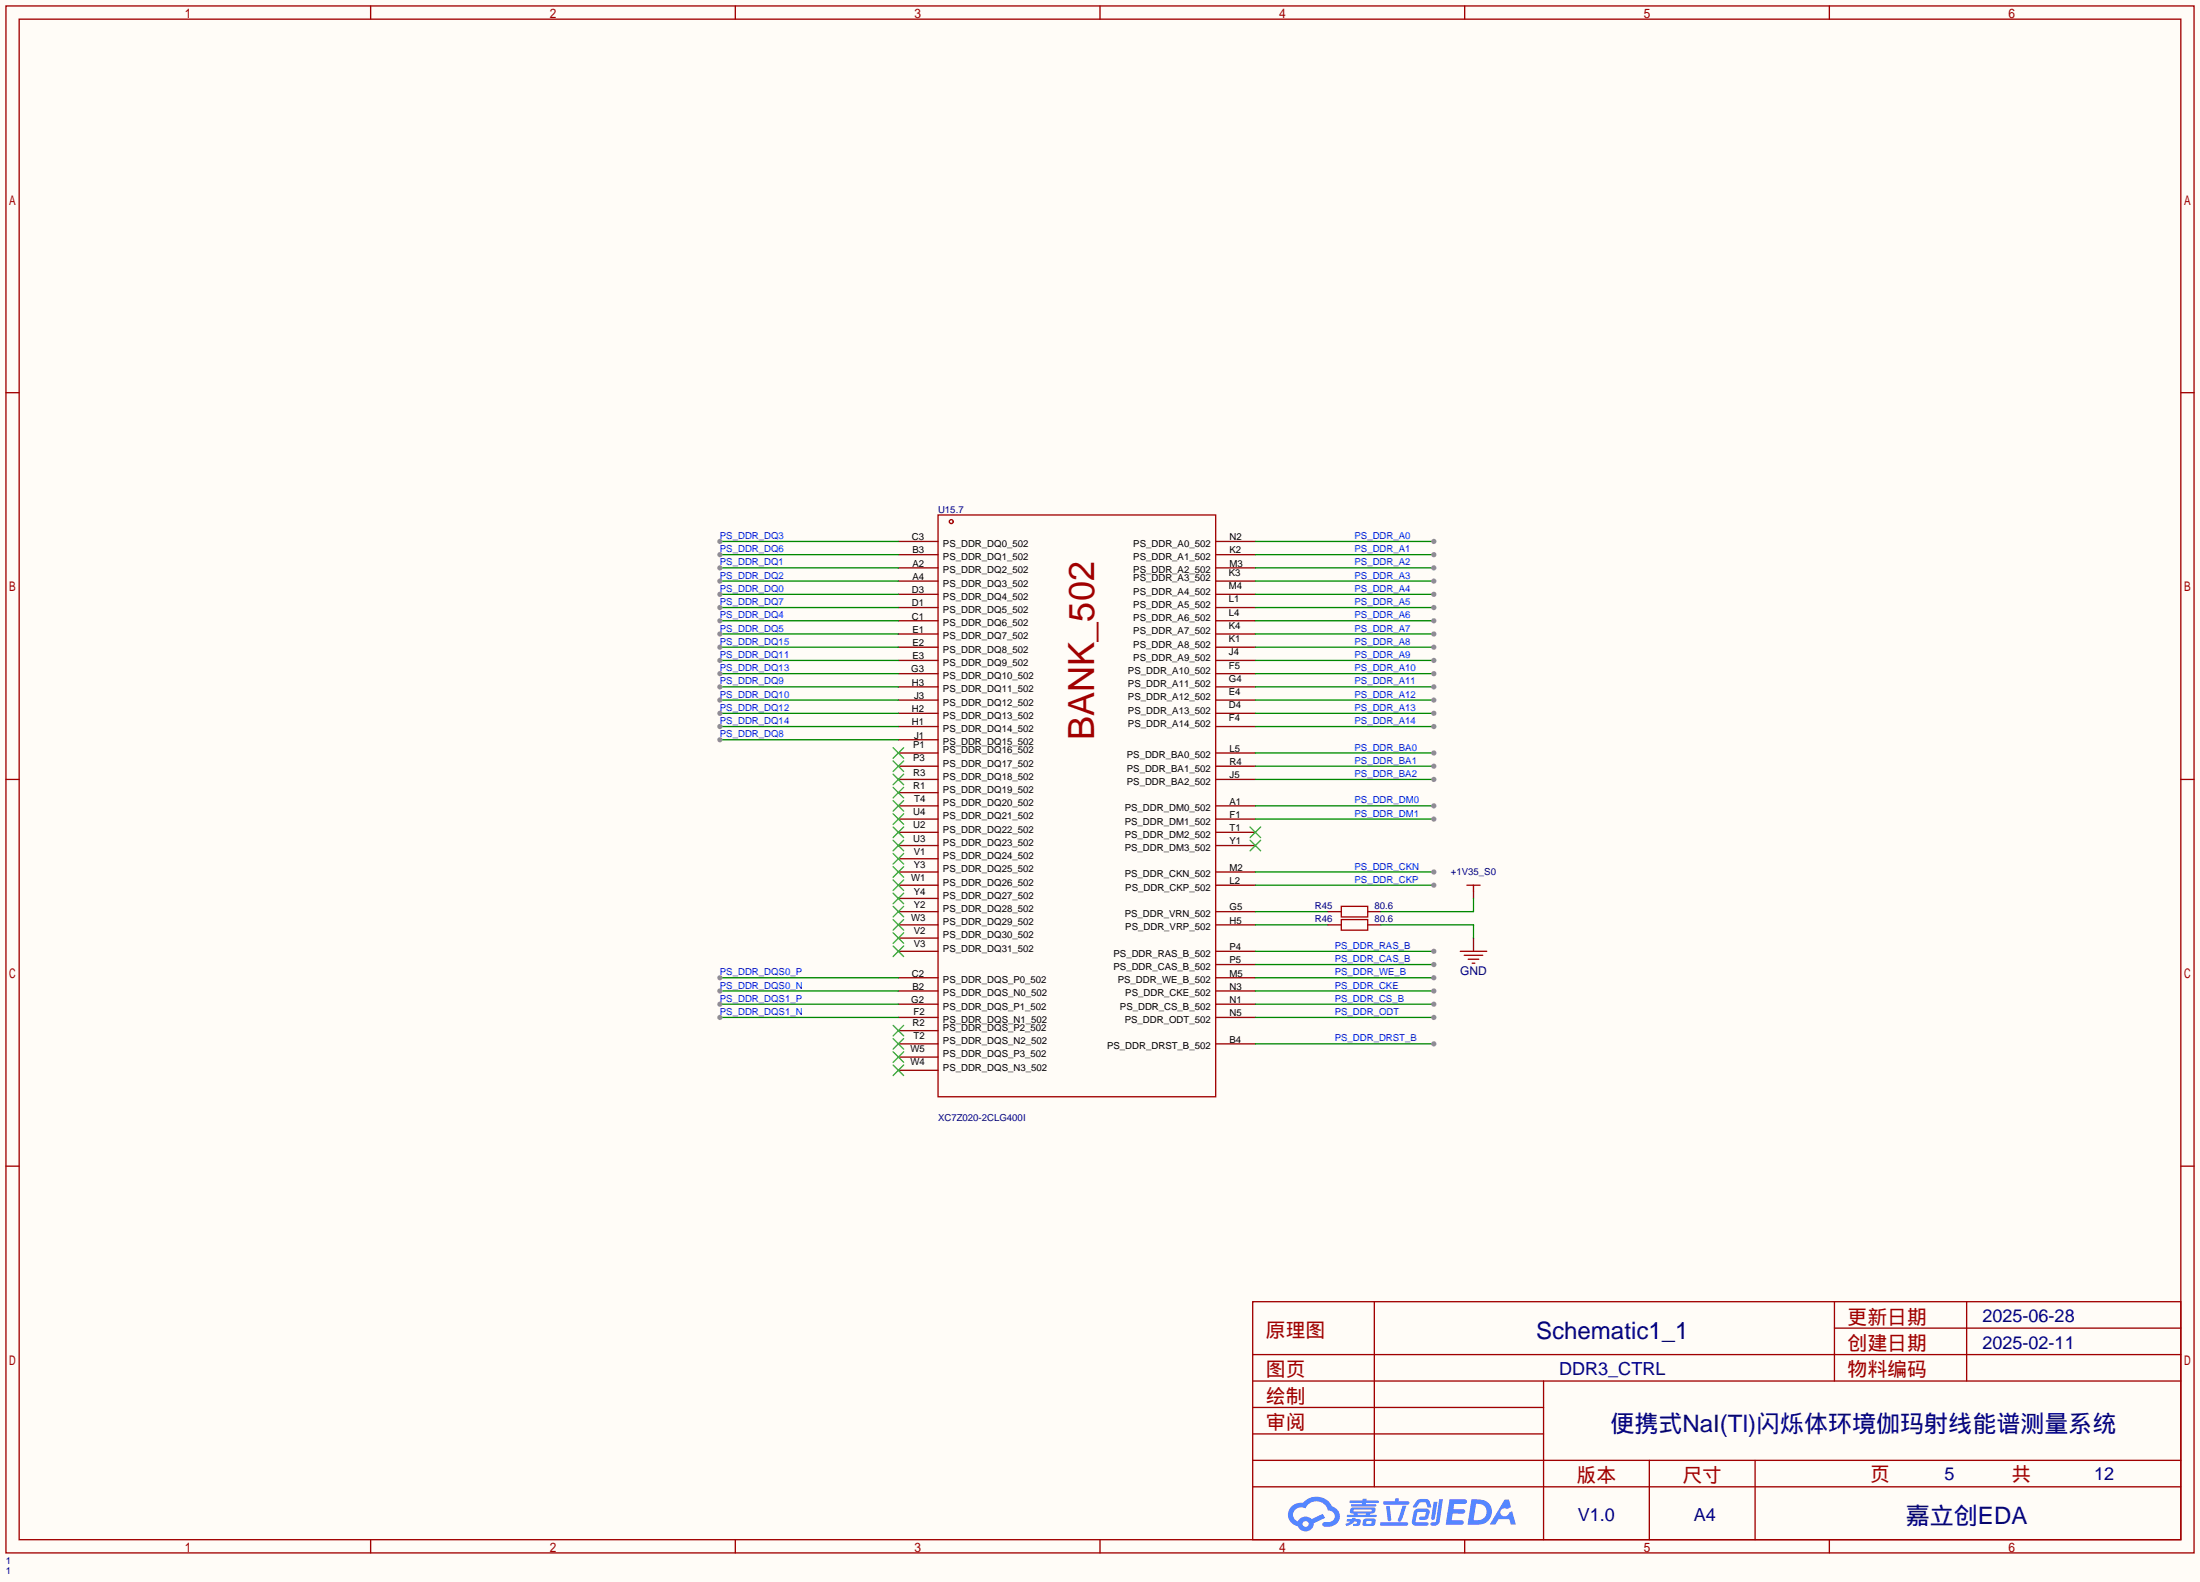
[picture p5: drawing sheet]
<svg xmlns="http://www.w3.org/2000/svg" width="423mm" height="304mm" viewBox="0 0 423 304" stroke-linecap="round" stroke-linejoin="round" font-family="sans-serif">
<path d="M0 0h422.7v303.9h-422.7z" fill="#fffcf7"/>
<g fill="none" stroke="#a10000" stroke-width=".25">
<path d="M1.1 1.1h420.4v297.2h-420.4zM3.7 3.7h415.3v292.1h-415.3zM71.2 1.1v2.6M141.3 1.1v2.6M211.3 1.1v2.6M281.4 1.1v2.6M351.5 1.1v2.6M1.1 75.4h2.6M419 75.4h2.5M1.1 149.7h2.6M419 149.7h2.5M1.1 224h2.6"/>
<path d="M419 224h2.5M240.7 250.1h178.3v45.7h-178.3zM264 250.1v35.5M352.4 250.1v15.2M352.4 255.1h66.6M377.8 250.1v15.2M240.7 270.4h55.8M240.7 265.3h178.3M240.7 275.5h55.8M240.7 260.2h178.3M296.5 265.3v30.5M71.2 295.8v2.5"/>
<path d="M141.3 295.8v2.5M211.3 295.8v2.5M240.7 285.6h178.3M240.7 280.5h178.3M281.4 295.8v2.5M316.9 280.5v15.3M337.2 280.5v15.3M351.5 295.8v2.5"/>
</g>
<g fill="#5487ff">
<path d="M278.5 288h2.1a.97 .97 0 0 1 1.3 .5 .53 .53 0 0 1-.7 .4h-1.8l-.2 1h1.9a.43 .43 0 0 1 .4 .5 .43 .43 0 0 1-.5 .4h-1.9l-.2 1.3h1.7a.45 .45 0 0 1 .6 .1 .45 .45 0 0 1-.2 .6l-3.3 .1z"/>
<path d="M289.1 288.1h.8l.4 1.4-.7 .4a.82 .82 0 0 0-1.2 .1 .82 .82 0 0 0 .1 1.1 .82 .82 0 0 0 1.1 0l.3-.5 .6-.3 .7 2.6h-1l-.2-1.1h-2.1l-.6 1.1h-1.1z"/>
<path d="M275.4 288.5h.8l-.5 3.2a.36 .36 0 0 1-.4 .3 .36 .36 0 0 1-.4-.3z"/>
<path d="M276.5 288h.7l-.6 4.3a1.13 1.13 0 0 1-1.8 .6l.2-.4 .7-.1 .2-.2z"/>
<path d="M272.2 288.3l.6-.3h1a.77 .77 0 0 1 .9 .5l.3 .9-.2 .2h-.5l-.3-.9-.2-.1h-1l-.7 1h-.6l-.1-.2z"/>
<path d="M271.8 290.2l.5-.4h1.7a.66 .66 0 0 1 .6 1l-.1 .4a.81 .81 0 0 1-.9 .8h-.7a.32 .32 0 0 1-.3-.4 .32 .32 0 0 1 .4-.3h.7l.2-.8h-1.6l-.3 1.9 2.1 .1a.32 .32 0 0 1 .3 .3 .32 .32 0 0 1-.3 .3h-2.3l-.5-.3-.1-.5z"/>
<path d="M265.2 292.4h5a.33 .33 0 0 1 .3 .4 .33 .33 0 0 1-.3 .3h-4.9l-.2-.2z"/>
<path d="M269.5 289.3h.7l-.6 2a1.04 1.04 0 0 1-.7 1l-.4-.3z"/>
<path d="M266.3 289.3h.7l.3 2.6a.34 .34 0 0 1-.3 .3 .34 .34 0 0 1-.4-.2z"/>
<path d="M265.8 288.4h2.2l.2-.6h.6l-.1 .6h1.8a.32 .32 0 0 1 .3 .3 .32 .32 0 0 1-.4 .3h-4.5l-.2-.1z"/>
<path d="M258.8 291.8h.9l.1-.2h.7l-.1 .2 .9 .1a.82 .82 0 0 1-.6 1.3h-.8v-.5l.8-.1v-.3h-.5l-.5 .4-1 .5-.2-.5 1-.4h-.8z"/>
<path d="M259.3 288.3h2.5v-.4h.8l-.1 .4h2.2l.2 .2-.2 .2h-2.3v.3h1.8l.2 .2-.2 .2h-4.5l-.2-.2 .1-.2h2l.1-.3h-2.3l-.1-.1z"/>
<path d="M282.7 288l-.8 4.9h1.7a2.47 2.47 0 0 0 2.9-1.7 2.47 2.47 0 0 0-1.4-3zM283.6 288.9a1.61 1.61 0 0 1 2 1.4 1.61 1.61 0 0 1-1.8 1.8h-.7z"/>
<path d="M259.5 289.8a.55 .55 0 0 0-.2 .7 .55 .55 0 0 0 .7 .2l.1 .3h-1.3v.4h5.5l.2-.1-.2-.3h-1.2l.2-.3a.7 .7 0 0 0 .8-.2 .7 .7 0 0 0 0-.9h-4.2zM260.1 290h3.3l.2 .1-.2 .3h-3.3l-.1-.2zM260.8 290.7h1.7l-.2 .3h-1.4z"/>
<path d="M262 291.9a1.05 1.05 0 0 0-.1 1.2 2.91 2.91 0 0 0 2.2-.1 .98 .98 0 0 0 0-1.2l-1.6-.1zM262.6 292.2h.8h.1v.3l-.2 .2h-.8z"/>
<path d="M248.2 289.4a2.23 2.23 0 0 0-.7 2.3 2.23 2.23 0 0 0 1.8 1.5 1.58 1.58 0 0 0 1.8 1 1.58 1.58 0 0 0 1.3-1.6l2.2-1-.5-.8-2.1 1a1.65 1.65 0 0 0-2.7 .5 1.45 1.45 0 0 1-.7-2 1.45 1.45 0 0 1 2-.6l.2 .1a2.3 2.3 0 0 1 2.3-1.4 2.3 2.3 0 0 1 2.1 1.8 1.12 1.12 0 0 1 1.2 1 1.12 1.12 0 0 1-1.1 1.2h-.7a.45 .45 0 0 0-.6 .4 .45 .45 0 0 0 .5 .5 2.21 2.21 0 0 0 2.2-.6 2.21 2.21 0 0 0 .5-2.2 2.13 2.13 0 0 0-1.3-1.1 3.3 3.3 0 0 0-5.6-.7l-1.1 .1zM250.3 292.8a.57 .57 0 0 1 1.1 0 .57 .57 0 0 1-1.1 0z"/>
</g>
<g fill="none" stroke="#a10000" stroke-width=".25">
<path d="M180.2 98.9h53.4v111.8h-53.4z"/>
<circle cx="182.8" cy="100.2" r=".38"/>
</g>
<g fill="none" stroke="#870000" stroke-width=".25">
<path d="M172.6 104h7.6M172.6 106.6h7.6M172.6 109.1h7.6M172.6 111.6h7.6M172.6 114.2h7.6M172.6 116.7h7.6M172.6 119.3h7.6M233.6 104h7.6M233.6 106.6h7.6M233.6 109.1h7.6M233.6 111.6h7.6M233.6 114.2h7.6"/>
<path d="M233.6 116.7h7.6M233.6 119.3h7.6M172.6 121.8h7.6M172.6 124.3h7.6M172.6 126.9h7.6M172.6 129.4h7.6M172.6 132h7.6M172.6 134.5h7.6M172.6 137h7.6M172.6 139.6h7.6M233.6 121.8h7.6M233.6 124.3h7.6"/>
<path d="M233.6 126.9h7.6M233.6 129.4h7.6M233.6 132h7.6M233.6 134.5h7.6M233.6 137h7.6M233.6 139.6h7.6M172.6 154.8h7.6M172.6 157.4h7.6M172.6 142.1h7.6M172.6 149.7h7.6M172.6 147.2h7.6M172.6 144.7h7.6"/>
<path d="M172.6 152.3h7.6M172.6 159.9h7.6M233.6 154.8h7.6M233.6 157.4h7.6M233.6 149.7h7.6M233.6 147.2h7.6M233.6 144.7h7.6M233.6 159.9h7.6M172.6 175.1h7.6M172.6 177.7h7.6M172.6 170.1h7.6M172.6 167.5h7.6"/>
<path d="M172.6 162.4h7.6M172.6 165h7.6M172.6 172.6h7.6M233.6 175.1h7.6M233.6 177.7h7.6M233.6 170.1h7.6M233.6 167.5h7.6M233.6 162.4h7.6M172.6 187.8h7.6M172.6 190.4h7.6M172.6 192.9h7.6M172.6 195.5h7.6"/>
<path d="M172.6 182.8h7.6M172.6 198h7.6M172.6 180.2h7.6M233.6 187.8h7.6M233.6 190.4h7.6M233.6 192.9h7.6M233.6 195.5h7.6M233.6 185.3h7.6M233.6 182.8h7.6M172.6 200.5h7.6M172.6 203.1h7.6M172.6 205.6h7.6"/>
<path d="M233.6 200.5h7.6"/>
</g>
<g fill="none" stroke="#3c3" stroke-width=".25">
<path d="M171.6 143.6l2 2.1M171.6 146.2l2 2M171.6 148.7l2 2M171.6 151.3l2 2M171.6 153.8l2 2M171.6 156.3l2 2.1M171.6 158.9l2 2M173.6 143.6l-2 2.1M173.6 146.2l-2 2M173.6 148.7l-2 2M173.6 151.3l-2 2M173.6 153.8l-2 2"/>
<path d="M173.6 156.3l-2 2.1M173.6 158.9l-2 2M240.2 158.9l2 2M242.2 158.9l-2 2M171.6 161.4l2 2M171.6 164l2 2M171.6 166.5l2 2M171.6 169l2 2.1M171.6 171.6l2 2M171.6 174.1l2 2M171.6 176.7l2 2M171.6 179.2l2 2"/>
<path d="M173.6 161.4l-2 2M173.6 164l-2 2M173.6 166.5l-2 2M173.6 169l-2 2.1M173.6 171.6l-2 2M173.6 174.1l-2 2M173.6 176.7l-2 2M173.6 179.2l-2 2M240.2 161.4l2 2M242.2 161.4l-2 2M171.6 197l2 2M171.6 199.5l2 2"/>
<path d="M171.6 181.7l2 2.1M173.6 197l-2 2M173.6 199.5l-2 2M173.6 181.7l-2 2.1M171.6 202.1l2 2M171.6 204.6l2 2M173.6 202.1l-2 2M173.6 204.6l-2 2"/>
</g>
<path d="M138.3 104h34.3" fill="none" stroke="#008700" stroke-width=".25"/>
<circle cx="138.3" cy="104" r=".51" fill="#999"/>
<path d="M138.3 106.6h34.3" fill="none" stroke="#008700" stroke-width=".25"/>
<circle cx="138.3" cy="106.6" r=".51" fill="#999"/>
<path d="M138.3 109.1h34.3" fill="none" stroke="#008700" stroke-width=".25"/>
<circle cx="138.3" cy="109.1" r=".51" fill="#999"/>
<path d="M138.3 111.6h34.3" fill="none" stroke="#008700" stroke-width=".25"/>
<circle cx="138.3" cy="111.6" r=".51" fill="#999"/>
<path d="M138.3 114.2h34.3" fill="none" stroke="#008700" stroke-width=".25"/>
<circle cx="138.3" cy="114.2" r=".51" fill="#999"/>
<path d="M138.3 116.7h34.3" fill="none" stroke="#008700" stroke-width=".25"/>
<circle cx="138.3" cy="116.7" r=".51" fill="#999"/>
<path d="M138.3 119.3h34.3" fill="none" stroke="#008700" stroke-width=".25"/>
<circle cx="138.3" cy="119.3" r=".51" fill="#999"/>
<path d="M138.3 121.8h34.3" fill="none" stroke="#008700" stroke-width=".25"/>
<circle cx="138.3" cy="121.8" r=".51" fill="#999"/>
<path d="M138.3 124.3h34.3" fill="none" stroke="#008700" stroke-width=".25"/>
<circle cx="138.3" cy="124.3" r=".51" fill="#999"/>
<path d="M138.3 126.9h34.3" fill="none" stroke="#008700" stroke-width=".25"/>
<circle cx="138.3" cy="126.9" r=".51" fill="#999"/>
<path d="M138.3 129.4h34.3" fill="none" stroke="#008700" stroke-width=".25"/>
<circle cx="138.3" cy="129.4" r=".51" fill="#999"/>
<path d="M138.3 132h34.3" fill="none" stroke="#008700" stroke-width=".25"/>
<circle cx="138.3" cy="132" r=".51" fill="#999"/>
<path d="M138.3 134.5h34.3" fill="none" stroke="#008700" stroke-width=".25"/>
<circle cx="138.3" cy="134.5" r=".51" fill="#999"/>
<path d="M138.3 137h34.3" fill="none" stroke="#008700" stroke-width=".25"/>
<circle cx="138.3" cy="137" r=".51" fill="#999"/>
<path d="M138.3 139.6h34.3" fill="none" stroke="#008700" stroke-width=".25"/>
<circle cx="138.3" cy="139.6" r=".51" fill="#999"/>
<path d="M138.3 142.1h34.3" fill="none" stroke="#008700" stroke-width=".25"/>
<circle cx="138.3" cy="142.1" r=".51" fill="#999"/>
<path d="M138.3 187.8h34.3" fill="none" stroke="#008700" stroke-width=".25"/>
<circle cx="138.3" cy="187.8" r=".51" fill="#999"/>
<path d="M138.3 190.4h34.3" fill="none" stroke="#008700" stroke-width=".25"/>
<circle cx="138.3" cy="190.4" r=".51" fill="#999"/>
<path d="M138.3 192.9h34.3" fill="none" stroke="#008700" stroke-width=".25"/>
<circle cx="138.3" cy="192.9" r=".51" fill="#999"/>
<path d="M138.3 195.5h34.3" fill="none" stroke="#008700" stroke-width=".25"/>
<circle cx="138.3" cy="195.5" r=".51" fill="#999"/>
<path d="M241.2 104h34.3" fill="none" stroke="#008700" stroke-width=".25"/>
<circle cx="275.5" cy="104" r=".51" fill="#999"/>
<path d="M241.2 106.6h34.3" fill="none" stroke="#008700" stroke-width=".25"/>
<circle cx="275.5" cy="106.6" r=".51" fill="#999"/>
<path d="M241.2 109.1h34.3" fill="none" stroke="#008700" stroke-width=".25"/>
<circle cx="275.5" cy="109.1" r=".51" fill="#999"/>
<path d="M241.2 111.6h34.3" fill="none" stroke="#008700" stroke-width=".25"/>
<circle cx="275.5" cy="111.6" r=".51" fill="#999"/>
<path d="M241.2 114.2h34.3" fill="none" stroke="#008700" stroke-width=".25"/>
<circle cx="275.5" cy="114.2" r=".51" fill="#999"/>
<path d="M241.2 116.7h34.3" fill="none" stroke="#008700" stroke-width=".25"/>
<circle cx="275.5" cy="116.7" r=".51" fill="#999"/>
<path d="M241.2 119.3h34.3" fill="none" stroke="#008700" stroke-width=".25"/>
<circle cx="275.5" cy="119.3" r=".51" fill="#999"/>
<path d="M241.2 121.8h34.3" fill="none" stroke="#008700" stroke-width=".25"/>
<circle cx="275.5" cy="121.8" r=".51" fill="#999"/>
<path d="M241.2 124.3h34.3" fill="none" stroke="#008700" stroke-width=".25"/>
<circle cx="275.5" cy="124.3" r=".51" fill="#999"/>
<path d="M241.2 126.9h34.3" fill="none" stroke="#008700" stroke-width=".25"/>
<circle cx="275.5" cy="126.9" r=".51" fill="#999"/>
<path d="M241.2 129.4h34.3" fill="none" stroke="#008700" stroke-width=".25"/>
<circle cx="275.5" cy="129.4" r=".51" fill="#999"/>
<path d="M241.2 132h34.3" fill="none" stroke="#008700" stroke-width=".25"/>
<circle cx="275.5" cy="132" r=".51" fill="#999"/>
<path d="M241.2 134.5h34.3" fill="none" stroke="#008700" stroke-width=".25"/>
<circle cx="275.5" cy="134.5" r=".51" fill="#999"/>
<path d="M241.2 137h34.3" fill="none" stroke="#008700" stroke-width=".25"/>
<circle cx="275.5" cy="137" r=".51" fill="#999"/>
<path d="M241.2 139.6h34.3" fill="none" stroke="#008700" stroke-width=".25"/>
<circle cx="275.5" cy="139.6" r=".51" fill="#999"/>
<path d="M241.2 144.7h34.3" fill="none" stroke="#008700" stroke-width=".25"/>
<circle cx="275.5" cy="144.7" r=".51" fill="#999"/>
<path d="M241.2 147.2h34.3" fill="none" stroke="#008700" stroke-width=".25"/>
<circle cx="275.5" cy="147.2" r=".51" fill="#999"/>
<path d="M241.2 149.7h34.3" fill="none" stroke="#008700" stroke-width=".25"/>
<circle cx="275.5" cy="149.7" r=".51" fill="#999"/>
<path d="M241.2 154.8h34.3" fill="none" stroke="#008700" stroke-width=".25"/>
<circle cx="275.5" cy="154.8" r=".51" fill="#999"/>
<path d="M241.2 157.4h34.3" fill="none" stroke="#008700" stroke-width=".25"/>
<circle cx="275.5" cy="157.4" r=".51" fill="#999"/>
<path d="M241.2 167.5h34.3" fill="none" stroke="#008700" stroke-width=".25"/>
<circle cx="275.5" cy="167.5" r=".51" fill="#999"/>
<path d="M241.2 170.1h34.3" fill="none" stroke="#008700" stroke-width=".25"/>
<circle cx="275.5" cy="170.1" r=".51" fill="#999"/>
<path d="M241.2 175.1h13.9M241.2 177.7h13.9M241.2 182.8h34.3" fill="none" stroke="#008700" stroke-width=".25"/>
<circle cx="275.5" cy="182.8" r=".51" fill="#999"/>
<path d="M241.2 185.3h34.3" fill="none" stroke="#008700" stroke-width=".25"/>
<circle cx="275.5" cy="185.3" r=".51" fill="#999"/>
<path d="M241.2 187.8h34.3" fill="none" stroke="#008700" stroke-width=".25"/>
<circle cx="275.5" cy="187.8" r=".51" fill="#999"/>
<path d="M241.2 190.4h34.3" fill="none" stroke="#008700" stroke-width=".25"/>
<circle cx="275.5" cy="190.4" r=".51" fill="#999"/>
<path d="M241.2 192.9h34.3" fill="none" stroke="#008700" stroke-width=".25"/>
<circle cx="275.5" cy="192.9" r=".51" fill="#999"/>
<path d="M241.2 195.5h34.3" fill="none" stroke="#008700" stroke-width=".25"/>
<circle cx="275.5" cy="195.5" r=".51" fill="#999"/>
<path d="M241.2 200.5h34.3" fill="none" stroke="#008700" stroke-width=".25"/>
<circle cx="275.5" cy="200.5" r=".51" fill="#999"/>
<path d="M255.1 175.1h2.6M255.1 177.7h2.6M262.8 175.1h2.5M262.8 177.7h2.5M283.1 171.3v1.3M283.1 180.2v2.6" fill="none" stroke="#870000" stroke-width=".25"/>
<path d="M257.7 174.1h5.1v2h-5.1zM257.7 176.7h5.1v2h-5.1zM281.8 170.1h2.6M283.1 170.1v1.2M280.5 182.8h5.1M281.3 183.5h3.6M282.1 184.3h2M282.8 185h.5" fill="none" stroke="#a10000" stroke-width=".25"/>
<path d="M265.3 177.7h17.8v2.5M283.1 172.6v2.5h-17.8" fill="none" stroke="#008700" stroke-width=".25"/>
<text font-size="6.9" fill="#a00000" x="210.2" y="142.1" transform="rotate(-90 210.2 142.1)">BANK_502</text>
<g font-size="4.6" fill="#000080">
<text x="295.1" y="257.2">Schematic1_1</text>
<text x="309.4" y="275">便携式NaI(Tl)闪烁体环境伽玛射线能谱测量系统</text>
<text x="366.2" y="292.8">嘉立创EDA</text>
</g>
<g font-size="3.8" fill="#a00000">
<text x="243.2" y="256.8">原理图</text>
<text x="355" y="254.3">更新日期</text>
<text x="355" y="259.3">创建日期</text>
<text x="243.2" y="269.5">绘制</text>
<text x="243.2" y="264.4">图页</text>
<text x="355" y="264.4">物料编码</text>
<text x="243.2" y="274.6">审阅</text>
<text x="302.9" y="284.7">版本</text>
<text x="323.2" y="284.7">尺寸</text>
<text x="359.3" y="284.5">页</text>
<text x="386.5" y="284.5">共</text>
</g>
<g font-size="3.5" fill="#000080">
<text x="380.9" y="254">2025-06-28</text>
<text x="380.9" y="259.1">2025-02-11</text>
<text x="299.6" y="264.2">DDR3_CTRL</text>
<text x="373.6" y="284.3">5</text>
<text x="402.3" y="284.3">12</text>
<text x="303.1" y="292.1">V1.0</text>
<text x="325.4" y="292.1">A4</text>
</g>
<text font-size="2.3" fill="#000080" x="280.5" y="187.4">GND</text>
<g font-size="1.8" fill="#000080">
<text x="180.2" y="98.5">U15.7</text>
<text x="278.7" y="168.1">+1V35_S0</text>
<text x="252.6" y="174.7">R45</text>
<text x="252.6" y="177.2">R46</text>
<text x="264" y="174.7">80.6</text>
<text x="264" y="177.2">80.6</text>
<text x="180.2" y="215.3">XC7Z020-2CLG400I</text>
<text x="1.1" y="300.4">1</text>
<text x="1.1" y="302.4">1</text>
</g>
<g font-size="1.8" fill="#00f">
<text x="138.3" y="103.6">PS_DDR_DQ3</text>
<text x="138.3" y="106.1">PS_DDR_DQ6</text>
<text x="260.2" y="103.6">PS_DDR_A0</text>
<text x="260.2" y="106.1">PS_DDR_A1</text>
<text x="138.3" y="108.6">PS_DDR_DQ1</text>
<text x="138.3" y="111.2">PS_DDR_DQ2</text>
<text x="138.3" y="113.7">PS_DDR_DQ0</text>
<text x="260.2" y="108.6">PS_DDR_A2</text>
<text x="260.2" y="111.2">PS_DDR_A3</text>
<text x="260.2" y="113.7">PS_DDR_A4</text>
<text x="138.3" y="116.3">PS_DDR_DQ7</text>
<text x="138.3" y="118.8">PS_DDR_DQ4</text>
<text x="260.2" y="116.3">PS_DDR_A5</text>
<text x="260.2" y="118.8">PS_DDR_A6</text>
<text x="138.3" y="121.3">PS_DDR_DQ5</text>
<text x="138.3" y="123.9">PS_DDR_DQ15</text>
<text x="260.2" y="121.3">PS_DDR_A7</text>
<text x="260.2" y="123.9">PS_DDR_A8</text>
<text x="138.3" y="126.4">PS_DDR_DQ11</text>
<text x="138.3" y="129">PS_DDR_DQ13</text>
<text x="138.3" y="131.5">PS_DDR_DQ9</text>
<text x="260.2" y="126.4">PS_DDR_A9</text>
<text x="260.2" y="129">PS_DDR_A10</text>
<text x="260.2" y="131.5">PS_DDR_A11</text>
<text x="138.3" y="134">PS_DDR_DQ10</text>
<text x="138.3" y="136.6">PS_DDR_DQ12</text>
<text x="260.2" y="134">PS_DDR_A12</text>
<text x="260.2" y="136.6">PS_DDR_A13</text>
<text x="138.3" y="139.1">PS_DDR_DQ14</text>
<text x="138.3" y="141.7">PS_DDR_DQ8</text>
<text x="260.2" y="139.1">PS_DDR_A14</text>
<text x="260.2" y="144.2">PS_DDR_BA0</text>
<text x="260.2" y="146.7">PS_DDR_BA1</text>
<text x="260.2" y="149.3">PS_DDR_BA2</text>
<text x="260.2" y="154.4">PS_DDR_DM0</text>
<text x="260.2" y="156.9">PS_DDR_DM1</text>
<text x="260.2" y="167.1">PS_DDR_CKN</text>
<text x="260.2" y="169.6">PS_DDR_CKP</text>
<text x="256.4" y="182.3">PS_DDR_RAS_B</text>
<text x="256.4" y="184.8">PS_DDR_CAS_B</text>
<text x="138.3" y="187.4">PS_DDR_DQS0_P</text>
<text x="138.3" y="189.9">PS_DDR_DQS0_N</text>
<text x="256.4" y="187.4">PS_DDR_WE_B</text>
<text x="256.4" y="189.9">PS_DDR_CKE</text>
<text x="138.3" y="192.5">PS_DDR_DQS1_P</text>
<text x="138.3" y="195">PS_DDR_DQS1_N</text>
<text x="256.4" y="192.5">PS_DDR_CS_B</text>
<text x="256.4" y="195">PS_DDR_ODT</text>
<text x="256.4" y="200.1">PS_DDR_DRST_B</text>
</g>
<g font-size="1.8">
<text x="175.2" y="103.8">C3</text>
<text x="175.3" y="106.3">B3</text>
<text x="181.2" y="105.1">PS_DDR_DQ0_502</text>
<text x="181.2" y="107.6">PS_DDR_DQ1_502</text>
<text x="217.7" y="107.6">PS_DDR_A1_502</text>
<text x="217.7" y="105.1">PS_DDR_A0_502</text>
<text x="236.2" y="106.3">K2</text>
<text x="236.2" y="103.8">N2</text>
<text x="175.2" y="113.9">D3</text>
<text x="175.3" y="108.9">A2</text>
<text x="175.3" y="111.4">A4</text>
<text x="181.2" y="110.1">PS_DDR_DQ2_502</text>
<text x="181.2" y="112.7">PS_DDR_DQ3_502</text>
<text x="217.7" y="111.7">PS_DDR_A3_502</text>
<text x="217.7" y="110.1">PS_DDR_A2_502</text>
<text x="236.1" y="113.2">M4</text>
<text x="236.1" y="110.7">K3</text>
<text x="236.2" y="108.9">M3</text>
<text x="175.2" y="116.5">D1</text>
<text x="175.2" y="119">C1</text>
<text x="181.2" y="115.2">PS_DDR_DQ4_502</text>
<text x="181.2" y="117.8">PS_DDR_DQ5_502</text>
<text x="217.7" y="119.3">PS_DDR_A6_502</text>
<text x="217.7" y="116.8">PS_DDR_A5_502</text>
<text x="217.7" y="114.2">PS_DDR_A4_502</text>
<text x="236.1" y="118.3">L4</text>
<text x="236.1" y="115.7">L1</text>
<text x="175.3" y="121.6">E1</text>
<text x="175.3" y="124.1">E2</text>
<text x="181.2" y="120.3">PS_DDR_DQ6_502</text>
<text x="181.2" y="122.8">PS_DDR_DQ7_502</text>
<text x="181.2" y="125.4">PS_DDR_DQ8_502</text>
<text x="217.7" y="124.4">PS_DDR_A8_502</text>
<text x="217.7" y="121.9">PS_DDR_A7_502</text>
<text x="236.1" y="125.9">J4</text>
<text x="236.1" y="123.4">K1</text>
<text x="236.1" y="120.8">K4</text>
<text x="175.1" y="129.2">G3</text>
<text x="175.2" y="131.7">H3</text>
<text x="175.3" y="126.6">E3</text>
<text x="181.2" y="127.9">PS_DDR_DQ9_502</text>
<text x="181.2" y="130.5">PS_DDR_DQ10_502</text>
<text x="216.7" y="129.5">PS_DDR_A10_502</text>
<text x="217.7" y="126.9">PS_DDR_A9_502</text>
<text x="236.1" y="131">G4</text>
<text x="236.1" y="128.4">F5</text>
<text x="175.2" y="136.8">H2</text>
<text x="175.6" y="134.3">J3</text>
<text x="181.2" y="133">PS_DDR_DQ11_502</text>
<text x="181.2" y="135.5">PS_DDR_DQ12_502</text>
<text x="216.7" y="137.1">PS_DDR_A13_502</text>
<text x="216.7" y="134.6">PS_DDR_A12_502</text>
<text x="216.7" y="132">PS_DDR_A11_502</text>
<text x="236.1" y="136.1">D4</text>
<text x="236.1" y="133.5">E4</text>
<text x="175.2" y="139.3">H1</text>
<text x="175.4" y="143.7">P1</text>
<text x="175.6" y="141.9">J1</text>
<text x="181.2" y="138.1">PS_DDR_DQ13_502</text>
<text x="181.2" y="140.6">PS_DDR_DQ14_502</text>
<text x="181.2" y="143.2">PS_DDR_DQ15_502</text>
<text x="216.7" y="139.6">PS_DDR_A14_502</text>
<text x="236.1" y="138.6">F4</text>
<text x="175.4" y="146.2">P3</text>
<text x="175.4" y="149">R3</text>
<text x="181.2" y="144.7">PS_DDR_DQ16_502</text>
<text x="181.2" y="147.3">PS_DDR_DQ17_502</text>
<text x="181.2" y="149.8">PS_DDR_DQ18_502</text>
<text x="216.5" y="148.2">PS_DDR_BA1_502</text>
<text x="216.5" y="145.7">PS_DDR_BA0_502</text>
<text x="236.2" y="149.5">J5</text>
<text x="236.2" y="147">R4</text>
<text x="236.2" y="144.4">L5</text>
<text x="175.4" y="151.5">R1</text>
<text x="175.6" y="154.1">T4</text>
<text x="181.2" y="152.3">PS_DDR_DQ19_502</text>
<text x="181.2" y="154.9">PS_DDR_DQ20_502</text>
<text x="216.1" y="155.9">PS_DDR_DM0_502</text>
<text x="216.5" y="150.8">PS_DDR_BA2_502</text>
<text x="236.2" y="154.6">A1</text>
<text x="175.4" y="156.6">U4</text>
<text x="175.4" y="159.2">U2</text>
<text x="175.4" y="161.7">U3</text>
<text x="181.2" y="157.4">PS_DDR_DQ21_502</text>
<text x="181.2" y="160">PS_DDR_DQ22_502</text>
<text x="216.1" y="158.4">PS_DDR_DM1_502</text>
<text x="216.1" y="160.9">PS_DDR_DM2_502</text>
<text x="236.2" y="157.1">F1</text>
<text x="236.2" y="159.7">T1</text>
<text x="175.5" y="164.2">V1</text>
<text x="175.5" y="166.8">Y3</text>
<text x="181.2" y="162.5">PS_DDR_DQ23_502</text>
<text x="181.2" y="165">PS_DDR_DQ24_502</text>
<text x="181.2" y="167.6">PS_DDR_DQ25_502</text>
<text x="216.1" y="163.5">PS_DDR_DM3_502</text>
<text x="236.2" y="167.3">M2</text>
<text x="236.2" y="162.2">Y1</text>
<text x="175" y="169.3">W1</text>
<text x="175.5" y="171.9">Y4</text>
<text x="181.2" y="170.1">PS_DDR_DQ26_502</text>
<text x="181.2" y="172.7">PS_DDR_DQ27_502</text>
<text x="216.1" y="168.6">PS_DDR_CKN_502</text>
<text x="216.2" y="171.1">PS_DDR_CKP_502</text>
<text x="236.2" y="169.8">L2</text>
<text x="175" y="176.9">W3</text>
<text x="175.5" y="174.4">Y2</text>
<text x="175.5" y="179.5">V2</text>
<text x="181.2" y="175.2">PS_DDR_DQ28_502</text>
<text x="181.2" y="177.7">PS_DDR_DQ29_502</text>
<text x="216.1" y="176.2">PS_DDR_VRN_502</text>
<text x="216.2" y="178.7">PS_DDR_VRP_502</text>
<text x="236.2" y="174.9">G5</text>
<text x="236.2" y="177.4">H5</text>
<text x="175.5" y="182">V3</text>
<text x="181.2" y="180.3">PS_DDR_DQ30_502</text>
<text x="181.2" y="182.8">PS_DDR_DQ31_502</text>
<text x="213.9" y="183.8">PS_DDR_RAS_B_502</text>
<text x="236.2" y="185.1">P5</text>
<text x="236.2" y="182.5">P4</text>
<text x="175.2" y="187.6">C2</text>
<text x="175.3" y="190.1">B2</text>
<text x="181.2" y="188.9">PS_DDR_DQS_P0_502</text>
<text x="181.2" y="191.4">PS_DDR_DQS_N0_502</text>
<text x="213.9" y="186.3">PS_DDR_CAS_B_502</text>
<text x="214.7" y="188.9">PS_DDR_WE_B_502</text>
<text x="216.2" y="191.4">PS_DDR_CKE_502</text>
<text x="236.2" y="190.1">N3</text>
<text x="236.2" y="187.6">M5</text>
<text x="175.1" y="192.7">G2</text>
<text x="175.3" y="197">R2</text>
<text x="175.5" y="195">F2</text>
<text x="181.2" y="194">PS_DDR_DQS_P1_502</text>
<text x="181.2" y="196.5">PS_DDR_DQS_N1_502</text>
<text x="215.2" y="194">PS_DDR_CS_B_502</text>
<text x="216.1" y="196.5">PS_DDR_ODT_502</text>
<text x="236.2" y="195.2">N5</text>
<text x="236.2" y="192.7">N1</text>
<text x="174.9" y="202.1">W5</text>
<text x="175.5" y="199.6">T2</text>
<text x="181.2" y="198.1">PS_DDR_DQS_P2_502</text>
<text x="181.2" y="200.6">PS_DDR_DQS_N2_502</text>
<text x="181.2" y="203.1">PS_DDR_DQS_P3_502</text>
<text x="212.7" y="201.6">PS_DDR_DRST_B_502</text>
<text x="236.2" y="200.3">B4</text>
<text x="174.9" y="204.6">W4</text>
<text x="181.2" y="205.7">PS_DDR_DQS_N3_502</text>
</g>
</svg>
